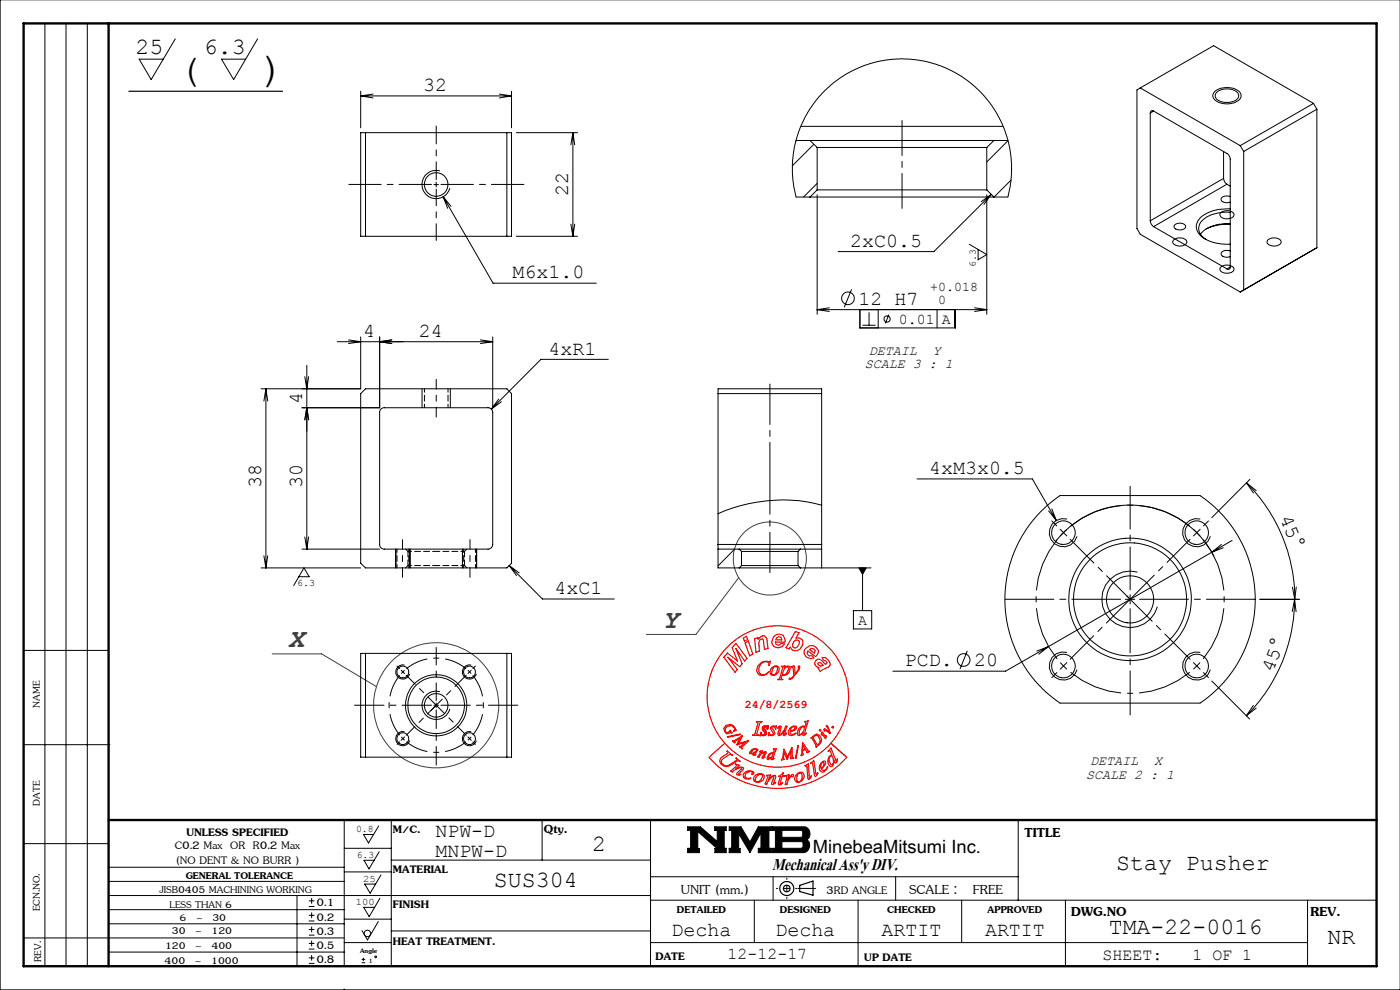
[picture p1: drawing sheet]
<svg xmlns="http://www.w3.org/2000/svg" width="297mm" height="210mm" viewBox="0 0 297 210" stroke-linecap="round" stroke-linejoin="round" font-family="sans-serif">
<g fill="none" stroke="#000" stroke-width=".21">
<path d="M0 0h297v210h-297zM9.5 5v200M14 5v200M18.5 5v200M37.2 8.2l-5.1 8.7-2.6-4.3h5.1M54.6 8.2l-5 8.7-2.6-4.3h5.1M76.5 19.4v7.7M79.1 20l-2.6 .3M105.9 20l2.6 .3M108.5 19.4v7.7M241.9 18.7l-.7 .4v29.4l.7 1.2 21.2 12.2M241.9 18.7l21.2 12.2"/>
<path d="M241.9 18.7l15.6-9 21.2 12.2M257.7 19.4a4.3 4.3 0 0 1 5.4 .3l.1 .3a1.72 1.72 0 0 1-1.6 1.9 3.7 3.7 0 0 1-4.2-1.2v-.7zM258 19.7a3.5 3.5 0 0 1 4.6 .1 1.31 1.31 0 0 1-1.2 1.8l-.3 .1a2.85 2.85 0 0 1-3.3-1.2zM76.5 28.1h32v22h-32zM76.5 20.3h32M76.5 20.3l2.6 .5M77.5 28.1v22M92 39.1h1M92.5 38.6v1M93.3 36.3a3 3 0 0 0-3.7 2.1 3 3 0 0 0 2.1 3.7 3 3 0 0 0 3.7-2.2M107.5 28.1v22M108.5 20.3l-2.6 .5"/>
<path d="M109.5 28.1h13M121.5 28.1v22M121.5 28.1l.4 2.6M121.5 28.1l-.4 2.6M168.9 29.8h2.9M169 29.8l-.2 .1M169.9 26.8h42.9M171.8 29.8h39.1M171.8 29.8l1.6 1.5M172.6 30.6l-4.5 4.6M173.4 38.9l-2.9 2.9M173.4 31.3h35.9"/>
<path d="M173.4 31.3v9M209.3 31.3v9M210.9 29.8l-1.6 1.5M210.9 29.8h2.9M213.9 29.8l-4.6 4.6M214.5 38.2l-3.6 3.6M244 24v22.8M244.7 23.6l15.7 9 .5 .7 .1 23.3M244.7 23.6a.44 .44 0 0 0-.5-.1 .44 .44 0 0 0-.2 .5M244.7 23.6l-.7 .4M259.6 37.8a1.6 1.6 0 0 0 .7 1.3M259.6 37.8l-15.6 9"/>
<path d="M259.6 32.1v5.7M260.3 39.1l-15.6 9M260.3 39.1l.7 .4M263.1 30.9l.7 1.2M263.8 32.1v29.4M278.7 21.9l-15.6 9M278.7 21.9l.7 1.3M279.4 23.2l-15.6 8.9M279.4 23.2v29.4M94 41.7l10.6 18.4h21.9M94 41.7l1 2.5M94 41.7l1.7 2.1"/>
<path d="M109.5 50.1h13M121.1 47.5l.4 2.6M121.9 47.5l-.4 2.6M171.8 41.8h-2.9l-.5-2.3-.3-2.6v-2.8l.7-4 1.2-3.5 1.8-3.5 1.9-2.6 1.4-1.4 1.6-1.5 3.2-2.1 2.7-1.3 2.4-.8 3-.7 3-.2 3.5 .2 2.2 .4 2.9 .9 2.4 1.1 2.2 1.3 2.8 2.1 1.6 1.7 1.9 2.3 1.7 2.9 1 2.3 1 3.7 .4 3.3-.1 3.5-.7 3.6h-2.9M171.8 41.8h39.1M173.4 40.3h35.9M173.4 40.3l-1.6 1.5M173.4 41.3v25.4M205.6 51.8l3.7 2.2-1.8 1.1v-2.2M209.3 41.3v25.4M209.3 40.3l1.6 1.5M210.3 41.2l-1.6 2.1"/>
<path d="M210.3 41.2l-2.1 1.6M210.3 41.2l-12.2 12.2h-20.3M244 46.8a1.6 1.6 0 0 0 .7 1.3M244.7 48.1l15.6 8.9M249 50.9a1.93 1.93 0 0 1 2.8 .4 1.64 1.64 0 0 1-2.6 .6 .62 .62 0 0 1-.2-1zM249.3 47.7a1.57 1.57 0 0 1 2.2 .3 1.42 1.42 0 0 1-2.2 .5l-.2-.4zM259 56.7a1.93 1.93 0 0 1 2.8 .3 1.55 1.55 0 0 1-2.2 .9l-.7-.5-.1-.4zM259 45a1.94 1.94 0 0 1 2.8 .5 1.54 1.54 0 0 1-2.3 .8l-.5-.3a.61 .61 0 0 1 0-1zM261 56.6a.42 .42 0 0 1-.2 .5 .42 .42 0 0 1-.5-.1M261 41.7l-.2-.1a1.28 1.28 0 0 0-1.8 .8 1.55 1.55 0 0 0 2 .5M261 53.2a1.55 1.55 0 0 0-2 .6 1.31 1.31 0 0 0 2 .6M261 44.3a7.7 7.7 0 0 0-6.8 2.5 2.64 2.64 0 0 0 1.2 3.7 9.3 9.3 0 0 0 5.6 1.3"/>
<path d="M261 45a7.1 7.1 0 0 0-6.4 2.3 2.59 2.59 0 0 0 1.3 3.5M261 47.5a7.4 7.4 0 0 0-6.3 2.2M261 47.6h-.3a10.1 10.1 0 0 0-4.8 1M261 56.6l-.7 .4M269 50.9a1.93 1.93 0 0 1 2.8 .4 1.64 1.64 0 0 1-2.6 .6 .62 .62 0 0 1-.2-1zM279.4 52.6l-15.6 8.9M279.4 52.6l-16.3 9.3M64.7 79.9l.4 2.6 .4-2.6M65.1 77.5v39M71.5 72.5h33M73.9 72.1l2.6 .4-2.6 .4M76.5 71.5v11h-21.1"/>
<path d="M80.5 71.5v15h-16.4M83.1 72.1l-2.6 .4 2.6 .4M101.9 72.1l2.6 .4M104.5 71.5v15M104.5 72.5l-2.6 .4M129 76.2h-14.2l-10.6 10.6M173.4 65.7h35.9M173.4 65.7l2.5 .4M175.9 65.3l-2.5 .4M180.7 61.4l-1.6 3.8M183 69h2.7M184.4 66.2v2.8"/>
<path d="M186.3 65.7v3.9M188.6 66.7l-.8 1.9M198.8 65.7v3.9M202.6 65.7v3.9h-20.2v-3.9M206.8 65.3l2.5 .4M209.3 65.7l-2.5 .4M263.8 61.5l-.7 .4M56.4 82.5v38M56.4 82.5l.4 2.6M56.4 82.5l-.4 2.6M64.7 89.1l.4-2.6 .4 2.6M77.5 82.5h30l1 1v36l-1 1h-30l-1-1v-36z"/>
<path d="M80.7 86.9l.6-.4h22.2a.96 .96 0 0 1 1 1v28a.96 .96 0 0 1-1 1h-22a.96 .96 0 0 1-1-1v-28.2zM89.5 82.5v4M95.5 82.5v4M105.8 84.7l-1.6 2.1M106.4 85.2l-2.2 1.6M152.3 83.5h22M56 117.9l.4 2.6M56.8 117.9l-.4 2.6M64.1 116.5h16.4M64.7 113.9l.4 2.6M65.5 113.9l-.4 2.6M84 116.5v4"/>
<path d="M87 116.5v4M98.1 116.5v4M101.1 116.5v4M108 120l2.1 1.5M108 120l1.6 2.1M108 120l7.1 7.1h15.2M152.3 115.5v1M152.3 116.5v4h4.5M152.3 115.5v-33h22v33M152.3 116.5h4.5M152.3 115.5h22M155.9 116.5l-3.6 3.5"/>
<path d="M156.8 116.5h13M156.8 116.5l.5 .5M157.3 117h12M157.3 120h12M157.3 120l-.5 .5M157.3 117v3M169.3 120l.5 .5M169.3 117v3M169.8 116.5h4.5M169.8 116.5l-.5 .5M174.3 107.2a33.2 33.2 0 0 0-22 1.8M174.3 115.5v1"/>
<path d="M174.3 116.5v4M194.6 101.6h24.4l5.1 8.8M220.7 108.6l2.2-2 2-1.5h29.7l3.6 2.9 1.5 1.6 1.8 2.3 1 1.6 1.5 2.9 1 2.5 .7 2.9 .6 4.3-.1 2.8-.2 2-.8 3.9-.6 1.6-1.1 2.6-1.1 2-1.7 2.4-1.8 2.1-2 1.9-2.3 1.7h-29.7l-3.4-2.7-2-2.1-1.6-2.1-1.6-2.6-1-2-.9-2.4-.7-2.6-.5-4.6v-2.5l.3-2.3 .7-3.5 .6-1.8 .9-2.1 1.3-2.4 1.9-2.7zM222.5 108.4l1.6 2M223.1 107.9l1 2.5M223.9 114.9a20 20 0 0 1 33.6 3.1M226.4 110.1a3 3 0 0 0-3.7 2.1 3 3 0 0 0 2.1 3.7 3 3 0 0 0 3.7-2.1M254.6 110.1a3 3 0 0 0-3.6 2.1 3 3 0 0 0 2.1 3.7 3 3 0 0 0 3.7-2.1M257.1 117.1l-34.7 20.1M259.1 115.5l-2 1.6M259.5 116.2l-2.4 .9M261.4 114.6l-4.3 2.5"/>
<path d="M264.4 102.4a34.7 34.7 0 0 1 10.3 24.7M264.4 102.4l2.1 1.7M264.4 102.4l1.5 2.2M265.1 101.7l-8 8.1M5 138h18M55.4 120.5h21.1M63.4 122.3h2.2l-1.1-1.8-2.2 3.7M76.5 138.6h32v22h-32zM77.5 138.6v22M107.5 138.6v22M156.8 120.5h13M181 129.5h3.9v3.9h-3.9z"/>
<path d="M182.2 120.5h1.6l-.8 1.3zM183 120.5v9M184.8 120.5h-15M205.2 138.1l-1.5 3.8M222.4 137.2l-9.1 5.2h-23.9M222.4 137.2l-2.4 .9M222.4 137.2l-2 1.6M226.4 138.4a3 3 0 0 0-3.7 2.1 3 3 0 0 0 2.1 3.7 3 3 0 0 0 3.7-2.1M238.7 127.1h2M239.7 126.1v2M241.3 121.3a6 6 0 0 0-7.4 4.3 6 6 0 0 0 4.3 7.3 6 6 0 0 0 7.3-4.2M254.6 138.4a3 3 0 0 0-3.6 2.1 3 3 0 0 0 2.1 3.7 3 3 0 0 0 3.7-2.1"/>
<path d="M267.3 127.1h8.4M274.2 124.6l.5 2.5M274.6 127.1a34.7 34.7 0 0 1-10.2 24.7M274.6 127.1l.4 2.6M274.6 127.1l-.5 2.6M275 124.5l-.3 2.6M5 158h18.3M85.8 155.2a1.49 1.49 0 0 0-1.8 1.1 1.49 1.49 0 0 0 1.1 1.8 1.49 1.49 0 0 0 1.8-1M85.8 141.1a1.49 1.49 0 0 0-1.8 1.1 1.49 1.49 0 0 0 1.1 1.8 1.49 1.49 0 0 0 1.8-1.1M92 149.6h1M92.5 149.1v1M93.3 146.7a3 3 0 0 0-3.7 2.1 3 3 0 0 0 2.1 3.7 3 3 0 0 0 3.7-2.1"/>
<path d="M100 155.2a1.5 1.5 0 0 0-1.9 1.1 1.5 1.5 0 0 0 1.1 1.8 1.5 1.5 0 0 0 1.8-1M100 141.1a1.5 1.5 0 0 0-1.9 1.1 1.5 1.5 0 0 0 1.1 1.8 1.5 1.5 0 0 0 1.8-1.1M257.1 144.5l8 8M265.9 149.6l-1.5 2.2M266.5 150.2l-2.1 1.6M5 179h18M73 173.9v31.1M73 179.9h10M80.3 175.2l-2.1 3.6-1.1-1.8h2.1M83 173.9v31.1M115 173.9v8.5M138 173.9v31.1"/>
<path d="M145.9 175.4h2.7l3.6 3.1v-2.4h-.6v-.7h2.5v.7h-.5v3.8h.5v1h-2.4v-.9h.4l-4.1-3.6v3.6h.4v.9h-2.5v-1h.6v-3.8h-.6zM154.7 175.4h2.5l1.9 3.2 1.8-3.2h2.7v.7h-.5v3.8h.5v1h-2.7v-1h.5v-3.3l-2.3 4.3-2.4-4.1v3.2h.3v.9h-2.3v-1h.5v-3.8h-.5zM163.9 175.4h6.6a1.46 1.46 0 0 1 1.3 1.2 1.46 1.46 0 0 1-.7 1.5 1.47 1.47 0 0 1 .7 1.5 1.47 1.47 0 0 1-1.1 1.2l-6.8 .1v-1h.6v-3.8h-.6zM165.9 176.1h4.1l.3 .3v1l-.3 .2h-4.1zM165.9 178.5h4.2l.3 .3v.9l-.4 .2h-4.1zM216 173.9v17.1M5 199h68M22.9 184h50.1M23 190h115M23 196h50M23 193h50M23 187h50"/>
<path d="M63 190v14.9M65.5 198.4h1.2M65.5 197.2h1.2M65.5 195.4h1.2M65.5 194.2h1.2M65.5 192.3h1.2M65.5 191.1h1.2M66.1 190.5v1.2M66.1 193.6v1.2M66.1 196.6v1.2M66.1 199.5v1.2M73 199.9h10"/>
<path d="M73 195h10M73 185h10M80.3 195.5l-2.3 3.9-1.2-2M80.4 180.7l-2.1 3.6-1.1-1.8h2.2M80.6 190.5l-2.3 3.9-1.1-1.9h2.3M80.8 185.6l-2.3 3.9-1.1-2h2.3M83 197.5h55M83 182.4h55M138 199.9h139.4M138 186h78M138 191h154M160 191v8.9"/>
<path d="M164 186v5M182 191v14M190 186v5M204 191v8.9M226 191v13.9M277.4 191v13.9M23 202h50M65.5 204.4h1.2M65.5 203.2h1.2M65.5 201.3h1.2M65.5 200.1h1.2M66.1 202.6v1.2"/>
<path d="M76.7 204.2h.8M76.7 203.5h.8M77.1 203.2v.7"/>
<circle cx="92.5" cy="39.1" r="2.51"/>
<circle cx="179.9" cy="63.3" r="1.34"/>
<circle cx="188.2" cy="67.7" r=".66"/>
<circle cx="225.6" cy="113" r="2.5"/>
<circle cx="253.9" cy="113" r="2.5"/>
<circle cx="239.7" cy="127.1" r="5"/>
<circle cx="239.7" cy="127.1" r="13"/>
<circle cx="239.7" cy="127.1" r="12"/>
<circle cx="85.5" cy="156.7" r="1.24"/>
<circle cx="85.5" cy="142.5" r="1.24"/>
<circle cx="92.5" cy="149.6" r="2.5"/>
<circle cx="92.5" cy="149.6" r="6"/>
<circle cx="92.5" cy="149.6" r="6.5"/>
<circle cx="99.6" cy="142.5" r="1.24"/>
<circle cx="99.6" cy="156.7" r="1.24"/>
<circle cx="204.4" cy="140" r="1.34"/>
<circle cx="225.6" cy="141.3" r="2.51"/>
<circle cx="253.9" cy="141.3" r="2.51"/>
<circle cx="77.9" cy="198" r=".69"/>
<circle cx="79.7" cy="203" r=".17"/>
</g>
<g fill="none" stroke="#000" stroke-width=".25">
<path d="M27.3 19.4h32.6M169.7 187.8l2.8-.9v3l-2.8-.8z"/>
<circle cx="166.9" cy="188.5" r="1.49"/>
<circle cx="166.9" cy="188.5" r=".7"/>
</g>
<g fill="none" stroke="#f00" stroke-width=".25">
<path d="M156.1 136.5l2.4 3.2-.5 .5-1.9-2.7 1.3 3.3-.5 .6-2.5-2 2 2.6-.5 .6-2.3-3.2 .7-.9 2.2 1.7-1.2-2.8zM157.7 135.4l.7-.4 .2 .6-.7 .5zM158.1 136.4l.7-.4 .9 2.7-.7 .4zM160.1 135.5l.7-.3v.4l.9-.7h.5a2.85 2.85 0 0 1 .7 2.6l-.7 .3-.2-1.6a.45 .45 0 0 0-.1-.5 .45 .45 0 0 0-.5-.1l-.4 .6 .1 1.9-.7 .3zM164.1 135.1l.6-.5 .7-.1 .8 .3 .3 .9v.5h-2l.1 .5 .5 .2 .3-.1 .3-.3 .7 .1-.5 .6-.8 .2-.9-.2-.3-.5-.2-.6zM164.8 135.3l.5-.3 .4 .2 .1 .5h-1.2zM168.5 136.1l.3-.3h.5l.3 .2v.6l-.4 .6-.4 .2h-.3l-.4-.2v-.5zM168.7 134l.8 .2-.7 1.2h.9l.6 .4v1l-.6 .9-.6 .3h-.7l-.4-.2-.3-.6-.3 .4-.6-.2zM170.8 137.6l.9-.6a1.44 1.44 0 0 1 1.9 1.5l-.6 .8-1.6-1.2-.2 .5 .2 .4 .8 .1 .5 .5-.7 .1-.9-.3-.5-.7v-.6zM171.7 137.8l.4-.3 .6 .1 .2 .4-.1 .5zM153.8 157.6a15 15 0 0 1 .8-20.7 15 15 0 0 1 20.8 0 15 15 0 0 1 .8 20.7M153.8 157.6a15 15 0 0 0 22.4 0"/>
<path d="M154.1 153.8l.9-.1a1.63 1.63 0 0 1 1.2 1.2l-.6 .2 .3-.4-.1-.4-.6-.4-.9 .2-.4 .4 .1 .8 .2 .1 .7-.3v-.2l.4 .6-.3-.1-.7 .3-.6-.6-.1-.6zM154.2 159.3l1.2 .9-.7-.1-1.1 .7a.81 .81 0 0 0-.6 .8 .81 .81 0 0 0 .7 .8 2.71 2.71 0 0 0 2.4-1l.2-.3-.1-.3 .7 .7a.44 .44 0 0 0-.7 0l-.9 .6a1.49 1.49 0 0 1-1.6 .4 1.49 1.49 0 0 1-1-1.2l.3-.6 1.4-.9zM154.3 156.3l2.7-.6 .1 .1-2.7 .6zM155.4 157.2h.4l1.6-1.1-.7 1.6 2.1-.5-1.5 1.3 .1 .3-.6-.4 .3-.1 1-.9-1.7 .6 .6-1.4-1.1 .7v.3zM159.6 159l.9-.2 .3 .3-.7 .9 .3 .1-.6 .1 .2-.5-1 .1 .1-.3zM159.8 159.1l.6-.1a.95 .95 0 0 1-1.1 .8zM160.5 153.1h1.1l-.3 .2-.7 2.1-.1 .4 .4 .1-1.3 .1 .4-.2 .2-.4 .6-2.1zM160.8 141.3a1.87 1.87 0 0 1 2.3-.9l.3-.1-.3 .9a.68 .68 0 0 0-.2-.7 .68 .68 0 0 0-.8-.1 1.75 1.75 0 0 0-.9 2.5 1.34 1.34 0 0 0 1.9-.4l-.5 .5-.8 .3-.6-.1-.6-.7-.1-.3zM161.1 159.4l.6-.2-.2 .6 .4-.2 .6-.2 .1 .1-.6 1.1h.3l-.6 .2-.1-.1 .7-1.1a1.38 1.38 0 0 0-1.3 1h-.3l.7-1.1zM161.4 159.4h.1M161.9 154.1l1-.1-.1 .7-.1-.4-.4-.2-.3 .3 .6 1.1a.84 .84 0 0 1-1.2 .5l-.1 .1 .1-.7 .1 .3 .5 .2 .3-.2v-.3l-.6-.8zM163.4 159.9h.5a.87 .87 0 0 1-.8 1l.1-.7z"/>
<path d="M163.6 154.1l1.1-.1-.1 .7-.2-.4-.3-.2-.3 .3 .6 1.1a.84 .84 0 0 1-1.2 .5l-.2 .1 .1-.7 .2 .3 .4 .2 .3-.2v-.3l-.5-.8zM163.7 141.7l.3-.3a.75 .75 0 0 1 .9-.1 .75 .75 0 0 1 .4 .6 1.34 1.34 0 0 1-1.3 1.4l-.4-.2a1.09 1.09 0 0 1 .1-1.4zM164.1 158.9l.6-.1-.8 2.1h.3l-.5 .3 .1-.5-1 .4-.1-.4 .4-.7 .3-.3h.7l.2-.6zM164.2 141.5l.4-.2 .3 .2a1.52 1.52 0 0 1-.8 1.7l-.3-.2a1.82 1.82 0 0 1 .4-1.5zM165.3 154.1l.3-.1 .1 .2-.3 1.6a2.27 2.27 0 0 0 1.3-1.8h.2l-.4 1.8 .4-.3-.6 .6-.2-.2 .3-.9a1.32 1.32 0 0 1-1.3 1 1.61 1.61 0 0 1 .2-1.5v-.3l-.3 .2zM165.8 141.3l.7-.1-.1 .5 .3-.3 .7-.1a1.26 1.26 0 0 1-.1 1.4 1.26 1.26 0 0 1-1.4 .5l-.2 .8 .4 .2h-1.1l.4-.3 .7-2.3zM166.3 158.9l-.3 2-.2 .3 .6-.1-.2-.1 .1-1.4 .6 1.4 .9-1.7-.1 1.6 .6-.1v-.1l-.2-.1-.1-2-1 2-.6-1.7M166.7 141.6l.3-.2 .2 .2a1.37 1.37 0 0 1-.8 1.6l-.4-.2zM167.6 154.4a.79 .79 0 0 1 .7-.4 .79 .79 0 0 1 .7 .3 1.39 1.39 0 0 1-1.4 .9l.1 .4 .4 .2 .7-.3a1.12 1.12 0 0 1-1.4 .4 1.14 1.14 0 0 1 .2-1.5zM167.8 141.4l.7-.2 .2 1.7 .8-1.1a.22 .22 0 0 1-.2-.3 .22 .22 0 0 1 .4-.2 4.5 4.5 0 0 1-2.2 2.9l-.1-.3 .2-.1 .2 .1 .6-.6-.2-1.7zM167.9 154.4l.3-.2h.5a.86 .86 0 0 1-1.1 .8zM169.3 158.2l.1-.1-.5 2.8h-.2z"/>
<path d="M170 154.3l.4-.2 .2 .1a1.41 1.41 0 0 1-1 1.6 1.17 1.17 0 0 1 .4-1.5zM170.3 157.6l1.2 1.7 .3 .1-.6 .3-.3-.7h-.2l-.4 .4v.5l.2 .1-.5 .3zM170.3 158.1l.5 .7-.5 .3zM170.7 153.1l.7-.2-.8 2.8 .5-.2-.7 .5v-.7l-.3 .4-.7 .3a1.34 1.34 0 0 1 1.2-2l.1 .2 .3-1zM172 156.6l1.3-.9 .6 .3 .4 .8a1.88 1.88 0 0 1-1.2 1.6v-.2l-.8-1.5zM172.6 156.3l.7-.3 .4 .3 .3 .8-.4 .8h-.3l-.8-1.3zM173.1 140a1.13 1.13 0 0 1 1.7 .6l.3 .3 .3-.3-.3-.4-.3-.1-.4-.6h.7l.7 .6 .3 .6a1.29 1.29 0 0 1-1.2 1.1l-.9 .7-.4-.7 .2-.2-.8-.4-.2-.6zM173.6 140.6a1.02 1.02 0 0 1 1.1 .5l-.6 .2-.5-.3-.1-.2zM173.9 154.8h.2v.2h-.2zM174.4 155.7l-.1 .2h-.1l.2-.7 .7 1.1 .2-.2-.1 .6h-.2l-.6-1M175.3 153.9h.2l.3 .5 .3 1.2-1.1-.7-.1 .2v-.6l1 .7zM176.2 157.6l3.4 3a19.5 19.5 0 0 1-29.2 0l3.4-3"/>
<path d="M176.3 158.7l1.1 2.8 .3-.5v.4l-.4 .4-.4-.6v.6l-.3 .7a.58 .58 0 0 1-.9-.4l-.1-.4a1.09 1.09 0 0 1 .9-1.5l-.3-.7a.24 .24 0 0 0-.2-.3 .24 .24 0 0 0-.2 .2zM176.6 154l.2 .2-.1 .2-.2-.1zM156 162.1l.8 .2-.7 .8a1.55 1.55 0 0 1 1.7-.2l-.2 .4-.9 .9 .5 .1-.8 .1-.2-.3 1.2-1.2a2.28 2.28 0 0 0-2.1 .9l-.3-.2 1.3-1.2zM157.8 164.1a1.46 1.46 0 0 1 2.1-.2v.3l-.3 .1-.1-.2 .2-.2v-.1a1.14 1.14 0 0 0-1.7 1l.4 .3h.9l-.5 .2-.7-.1-.4-.3v-.6zM160.2 164.5a1.24 1.24 0 0 1 1.9 .2v.3a1.4 1.4 0 0 1-2.1 .7l-.2-.6zM160.7 164.6l.4-.4h.4l.2 .2a1.34 1.34 0 0 1-1.2 1.4l-.3-.2v-.3zM162.6 164.5l.9-.1-.4 .9 .2-.2a1.18 1.18 0 0 1 1.2-.6l.1 .4-.5 1.3 .5-.2-.8 .4-.1-.3 .5-1.4a2.01 2.01 0 0 0-1.5 1.6h-.4l.6-1.6zM165.2 164.6l.9-.6-.1 .5h.4l-.1 .2h-.4l-.4 1.6 .6-.3-.8 .5a.34 .34 0 0 1-.1-.5l.4-1.3zM166.5 164.6l.9-.2-.3 1a1.54 1.54 0 0 1 1.2-1.1v.4l-.2 .1-.2-.2-.6 .8-.3 1h-.4l.3-1.8zM169.1 164.2a.86 .86 0 0 1 1.5 .1 1.39 1.39 0 0 1-1.6 1.6l-.4-.4v-.3zM169.3 164.2l.4-.2h.3a1.37 1.37 0 0 1-.5 1.8h-.3a1.57 1.57 0 0 1 .1-1.6zM170.8 162.4l.7-.4 .2 3h.1l.4-.4-.5 .7h-.2l-.2-.2-.1-2.6z"/>
<path d="M171.9 161.9l.7-.5 .6 3 .3-.5-.4 .8-.3-.1-.4-2.7zM174.2 161.8l.8-.4a.89 .89 0 0 1-.4 1.4l-.4 .4 .4 .2h.4l.5-.8a1.27 1.27 0 0 1-1 1.2l-.5-.3-.2-.2a1.56 1.56 0 0 1 .4-1.5zM174.5 161.7l.2-.1a.97 .97 0 0 1-.5 1.4 1.22 1.22 0 0 1 .3-1.3zM176.1 160.4l.3-.1a1.55 1.55 0 0 1 .2 1.9h-.2a1.35 1.35 0 0 1-.3-1.8z"/>
</g>
<path d="M164.7 188.5h4.4M166.9 186.3v4.3" fill="none" stroke="#000" stroke-width=".21" stroke-dasharray="15.2 1.3 1.3 1.3" stroke-dashoffset="15"/>
<g fill="none" stroke="#000" stroke-width=".21" stroke-dasharray="15.2 1.3 1.3 1.3">
<path d="M224.2 111.6l-1.1-1.1M225.6 113l-.7-.7M225.6 113l.7 .7M253.9 113l.7-.7M253.9 113l-.7 .7M255.3 111.6l1.1-1.1M84.8 157.4l-.6 .5M84.8 141.8l-.6-.5M85.5 156.7l-.4 .3M85.5 156.7l.3-.4M85.5 142.5l-.4-.3M85.5 142.5l.3 .4"/>
<path d="M99.6 142.5l.4-.3M99.6 142.5l-.3 .4M99.6 156.7l.4 .3M99.6 156.7l-.3-.4M100.3 141.8l.6-.5M100.3 157.4l.6 .5M224.2 142.7l-1.1 1M225.6 141.3l-.7 .7M225.6 141.3l.7-.7M253.9 141.3l.7 .7M253.9 141.3l-.7-.7M255.3 142.7l1.1 1"/>
<path d="M169.3 188.5h3.7"/>
</g>
<path d="M5 5h287v200h-287zM23 5v200M23 173.9h269M73 210h.1" fill="none" stroke="#000" stroke-width=".5"/>
<path d="M145.9 175.4v.7h.6v3.8h-.6v1h2.5v-.9h-.4v-3.6l4.1 3.6h-.4v.9h2.4v-1h-.5v-3.8h.5v-.7h-2.5v.7h.6v2.4l-3.6-3.1zM154.7 175.4v.7h.5v3.8h-.5v1h2.3v-.9h-.3v-3.2l2.4 4.1 2.3-4.3v3.3h-.5v1h2.7v-1h-.5v-3.8h.5v-.7h-2.7l-1.8 3.2-1.9-3.2zM165.9 178.5h4.2l.3 .3v.9l-.4 .2h-4.1zM163.9 175.4v.7h.6v3.8h-.6v1l7-.1 .5-.5 .4-1-.2-.8-.5-.4a1.47 1.47 0 0 0 .7-1.5 1.47 1.47 0 0 0-1.3-1.2zM165.9 176.1h4.1l.3 .3v1l-.3 .2h-4.1z" fill-rule="evenodd" fill="#000"/>
<g fill="none" stroke="#3f3f3f" stroke-width=".21">
<path d="M57.7 138.7h10.5l11.7 7M156.7 122.5l-9.1 12.1h-10.5"/>
<circle cx="163.3" cy="118.5" r="7.8"/>
<circle cx="92.5" cy="149.6" r="13.3"/>
</g>
<g fill="none" stroke="#000" stroke-width=".21" stroke-dasharray="15.2 1.3 1.3 1.3" stroke-linecap="butt">
<path d="M225.6 113l-.7 .7M225.6 113l.7-.7M253.9 113l-.7-.7M253.9 113l.7 .7M85.5 156.7l.3 .3M85.5 156.7l-.4-.4M85.5 142.5l-.4 .4M85.5 142.5l.3-.3M99.6 142.5l-.3-.3M99.6 142.5l.4 .4M99.6 156.7l.4-.4M99.6 156.7l-.3 .3"/>
<path d="M225.6 141.3l.7 .6M225.6 141.3l-.7-.8M253.9 141.3l.7-.8M253.9 141.3l-.7 .6"/>
</g>
<path d="M224.3 114.5a20 20 0 0 0 0 25.3M252.4 111.6a20 20 0 0 0-25.3 0M255.2 139.8a20 20 0 0 0 0-25.3M227.1 142.6a20 20 0 0 0 25.3 0" fill="none" stroke="#000" stroke-width=".21" stroke-dasharray="15.2 1.3 1.3 1.3" stroke-dashoffset="3.5" stroke-linecap="butt"/>
<path d="M84.8 143.3a10 10 0 0 0 0 12.6M86.2 157.3a10 10 0 0 0 12.7 0M98.9 141.9a10 10 0 0 0-12.7 0M100.3 155.9a10 10 0 0 0 0-12.6" fill="none" stroke="#000" stroke-width=".21" stroke-dasharray="15.2 1.3 1.3 1.3" stroke-dashoffset="10.3" stroke-linecap="butt"/>
<path d="M191.4 25.6v18.6" fill="none" stroke="#000" stroke-width=".21" stroke-dasharray="15.2 1.3 1.3 1.3" stroke-dashoffset="7.8"/>
<path d="M92.5 88.5v-8M85.4 114.5v8M99.7 122.5v-8" fill="none" stroke="#000" stroke-width=".21" stroke-dasharray="15.2 1.3 1.3 1.3" stroke-dashoffset="13.1"/>
<path d="M163.3 121.5v-40" fill="none" stroke="#000" stroke-width=".21" stroke-dasharray="15.2 1.3 1.3 1.3" stroke-dashoffset="6.7"/>
<path d="M239.8 125.1v-21.9" fill="none" stroke="#000" stroke-width=".21" stroke-dasharray="15.2 1.3 1.3 1.3" stroke-dashoffset="6.2"/>
<path d="M237.8 127.1h-24.6M241.8 127.1h24.5" fill="none" stroke="#000" stroke-width=".21" stroke-dasharray="15.2 1.3 1.3 1.3" stroke-dashoffset="4.9"/>
<path d="M239.8 129.1v22.5" fill="none" stroke="#000" stroke-width=".21" stroke-dasharray="15.2 1.3 1.3 1.3" stroke-dashoffset="5.9"/>
<path d="M227 139.8l12.7-12.6" fill="none" stroke="#000" stroke-width=".21" stroke-dasharray="15.2 1.3 1.3 1.3" stroke-dashoffset="8.2"/>
<path d="M227 114.4l12.8 12.8" fill="none" stroke="#000" stroke-width=".21" stroke-dasharray="15.2 1.3 1.3 1.3" stroke-dashoffset="8.1"/>
<path d="M93.5 39.1h17.7M252.5 114.4l-12.5 12.5" fill="none" stroke="#000" stroke-width=".21" stroke-dasharray="15.2 1.3 1.3 1.3" stroke-dashoffset="8.3"/>
<path d="M252.5 139.8l-13.5-13.4" fill="none" stroke="#000" stroke-width=".21" stroke-dasharray="15.2 1.3 1.3 1.3" stroke-dashoffset="7.6"/>
<path d="M92.5 38.1v-11.4M92.5 148.6v-11.3" fill="none" stroke="#000" stroke-width=".21" stroke-dasharray="15.2 1.3 1.3 1.3" stroke-dashoffset="11.5"/>
<path d="M91.5 39.1h-17.5" fill="none" stroke="#000" stroke-width=".21" stroke-dasharray="15.2 1.3 1.3 1.3" stroke-dashoffset="8.4"/>
<path d="M92.5 40.1v10.9" fill="none" stroke="#000" stroke-width=".21" stroke-dasharray="15.2 1.3 1.3 1.3" stroke-dashoffset="11.7"/>
<path d="M91.5 149.6h-16.3M93.5 149.6h16.4" fill="none" stroke="#000" stroke-width=".21" stroke-dasharray="15.2 1.3 1.3 1.3" stroke-dashoffset="9"/>
<path d="M92.5 150.6v11.7" fill="none" stroke="#000" stroke-width=".21" stroke-dasharray="15.2 1.3 1.3 1.3" stroke-dashoffset="11.3"/>
<path d="M86.2 156l6.3-6.4" fill="none" stroke="#000" stroke-width=".21" stroke-dasharray="15.2 1.3 1.3 1.3" stroke-dashoffset="12.7"/>
<path d="M86.2 143.2l6.5 6.6" fill="none" stroke="#000" stroke-width=".21" stroke-dasharray="15.2 1.3 1.3 1.3" stroke-dashoffset="12.5"/>
<path d="M98.9 143.2l-7.5 7.5" fill="none" stroke="#000" stroke-width=".21" stroke-dasharray="15.2 1.3 1.3 1.3" stroke-dashoffset="11.9"/>
<path d="M98.9 156l-6.4-6.5" fill="none" stroke="#000" stroke-width=".21" stroke-dasharray="15.2 1.3 1.3 1.3" stroke-dashoffset="12.6"/>
<path d="M182.2 120.5h1.6l-.8 1.3z" fill="#000"/>
<path d="M90 82.5v4M95 86.5v-4M84.2 116.5v4M86.5 117h6M92.5 120h-6M92.5 117h6M98.4 116.5v4M98.5 120h-6M86.7 120.5v-4M100.9 120.5v-4" fill="none" stroke="#000" stroke-width=".21" stroke-dasharray="1.3 .6" stroke-dashoffset=".5"/>
<path d="M86 116.5l.5 .5M86.5 120l-.5 .5M98.5 117l.5-.5M99 120.5l-.5-.5" fill="none" stroke="#000" stroke-width=".21" stroke-dasharray="1.3 .6" stroke-dashoffset=".4"/>
<path d="M86.5 117v3M98.5 120v-3" fill="none" stroke="#000" stroke-width=".21" stroke-dasharray="1.3 .6" stroke-dashoffset=".1"/>
<text font-size="9.2" x="55.2" y="17.5">)</text>
<text font-size="8.5" x="37.7" y="17.4">(</text>
<g font-size="5.8" fill="#3f3f3f">
<text x="61.1" y="137.3">X</text>
<text x="140.5" y="133.2">Y</text>
</g>
<text font-size="5.5" fill="#010000" x="163.8" y="184.6">Mechanical Ass'y DIV.</text>
<g font-size="4.9">
<text x="28.7" y="11.4">25</text>
<text x="43.3" y="11.4">6.3</text>
<text x="125.6" y="180.4">2</text>
<text x="236.8" y="184.5">Stay Pusher</text>
<text x="104.8" y="188.1">SUS304</text>
<text x="235.2" y="198.2">TMA-22-0016</text>
<text x="281.6" y="200.3">NR</text>
</g>
<g font-size="4.2">
<text x="89.8" y="19.3">32</text>
<text x="120.5" y="41.5" transform="rotate(-90 120.5 41.5)">22</text>
<text x="180.4" y="52.4">2xC0.5</text>
<text x="108.8" y="59">M6x1.0</text>
<text x="182.1" y="64.7">12 H7</text>
<text x="77.1" y="71.5">4</text>
<text x="88.9" y="71.5">24</text>
<text x="116.4" y="75.2">4xR1</text>
<text x="64.1" y="85.8" transform="rotate(-90 64.1 85.8)">4</text>
<text x="197.1" y="100.6">4xM3x0.5</text>
<text x="55.4" y="103.5" transform="rotate(-90 55.4 103.5)">38</text>
<text x="64.1" y="103.5" transform="rotate(-90 64.1 103.5)">30</text>
<text x="271.5" y="109.8" transform="rotate(67 271.5 109.8)">45°</text>
<text x="117.6" y="126">4xC1</text>
<text x="192" y="141.4">PCD.</text>
<text x="206.7" y="141.4">20</text>
<text x="270" y="142.8" transform="rotate(-69 270 142.8)">45°</text>
<text x="92.4" y="177.6">NPW-D</text>
<text x="217.3" y="177.5">TITLE</text>
<text x="92.4" y="181.8">MNPW-D</text>
<text x="144.4" y="189.7">UNIT (mm.)</text>
<text x="192.9" y="189.7">SCALE :</text>
<text x="206.4" y="189.7">FREE</text>
<text x="227.2" y="194.4">DWG.NO</text>
<text x="278" y="194.3">REV.</text>
<text x="142.5" y="198.6">Decha</text>
<text x="164.5" y="198.6">Decha</text>
<text x="187" y="198.6">ARTIT</text>
<text x="209" y="198.6">ARTIT</text>
</g>
<g font-size="3.9">
<text x="115.4" y="176.7">Qty.</text>
<text x="172.4" y="181">MinebeaMitsumi Inc.</text>
</g>
<g font-size="3.5">
<text x="39.6" y="177.3">UNLESS SPECIFIED</text>
<text x="83.4" y="176.7">M/C.</text>
<text x="37.1" y="180.1">C0.2 Max OR R0.2 Max</text>
<text x="37.3" y="183.3">(NO DENT &amp; NO BURR )</text>
<text x="83.4" y="185.1">MATERIAL</text>
<text x="175.3" y="189.6">3RD ANGLE</text>
<text x="67.2" y="195.3">0.2</text>
<text x="67.2" y="192.3">0.1</text>
<text x="83.4" y="192.6">FINISH</text>
<text x="67.2" y="201.3">0.5</text>
<text x="67.2" y="198.3">0.3</text>
<text x="83.4" y="200.5">HEAT TREATMENT.</text>
<text x="139" y="203.7">DATE</text>
<text x="154.3" y="203.4">12-12-17</text>
<text x="183.4" y="203.8">UP DATE</text>
<text x="233.9" y="203.7">SHEET:</text>
<text x="253" y="203.7">1 OF 1</text>
<text x="67.2" y="204.3">0.8</text>
</g>
<g font-size="3.2">
<text x="190.7" y="68.7">0.01</text>
<text x="199.8" y="68.7">A</text>
<text x="182.1" y="132.5">A</text>
<text x="8.4" y="150.2" transform="rotate(-90 8.4 150.2)">NAME</text>
<text x="8.4" y="170.9" transform="rotate(-90 8.4 170.9)">DATE</text>
<text x="33.8" y="189.5">JISB0405 MACHINING WORKING</text>
<text x="39.4" y="186.6">GENERAL TOLERANCE</text>
<text x="8.5" y="193.3" transform="rotate(-90 8.5 193.3)">ECN.NO.</text>
<text x="36" y="192.6">LESS THAN 6</text>
<text x="38.1" y="195.3">6 ~ 30</text>
<text x="143.6" y="193.7">DETAILED</text>
<text x="165.4" y="193.7">DESIGNED</text>
<text x="188.2" y="193.7">CHECKED</text>
<text x="209.5" y="193.7">APPROVED</text>
<text x="35" y="201.2">120 ~ 400</text>
<text x="36.5" y="198.2">30 ~ 120</text>
<text x="8.7" y="204" transform="rotate(-90 8.7 204)">REV.</text>
<text x="34.9" y="204.4">400 ~ 1000</text>
</g>
<g font-size="2.9">
<text x="184.3" y="75.2">DETAIL</text>
<text x="197.9" y="75.2">Y</text>
<text x="183.5" y="78.1">SCALE 3 : 1</text>
<text x="230.4" y="165.2">SCALE 2 : 1</text>
<text x="231.3" y="162.4">DETAIL</text>
<text x="244.8" y="162.4">X</text>
</g>
<g font-size="2.8">
<text x="197.4" y="61.8">+0.018</text>
<text x="199.1" y="64.6">0</text>
</g>
<text font-size="2.5" fill="#f00" x="158" y="150.2">24/8/2569</text>
<g font-size="2.1">
<text x="207" y="56.7" transform="rotate(-90 207 56.7)">6.3</text>
<text x="63" y="124.4">6.3</text>
<text x="75.5" y="176.5">0.8</text>
<text x="75.7" y="182">6.3</text>
<text x="75.5" y="192">100</text>
<text x="77.1" y="187">25</text>
<text x="76.4" y="202.1">Angle</text>
<text x="78.2" y="204.2">1</text>
</g>
</svg>
